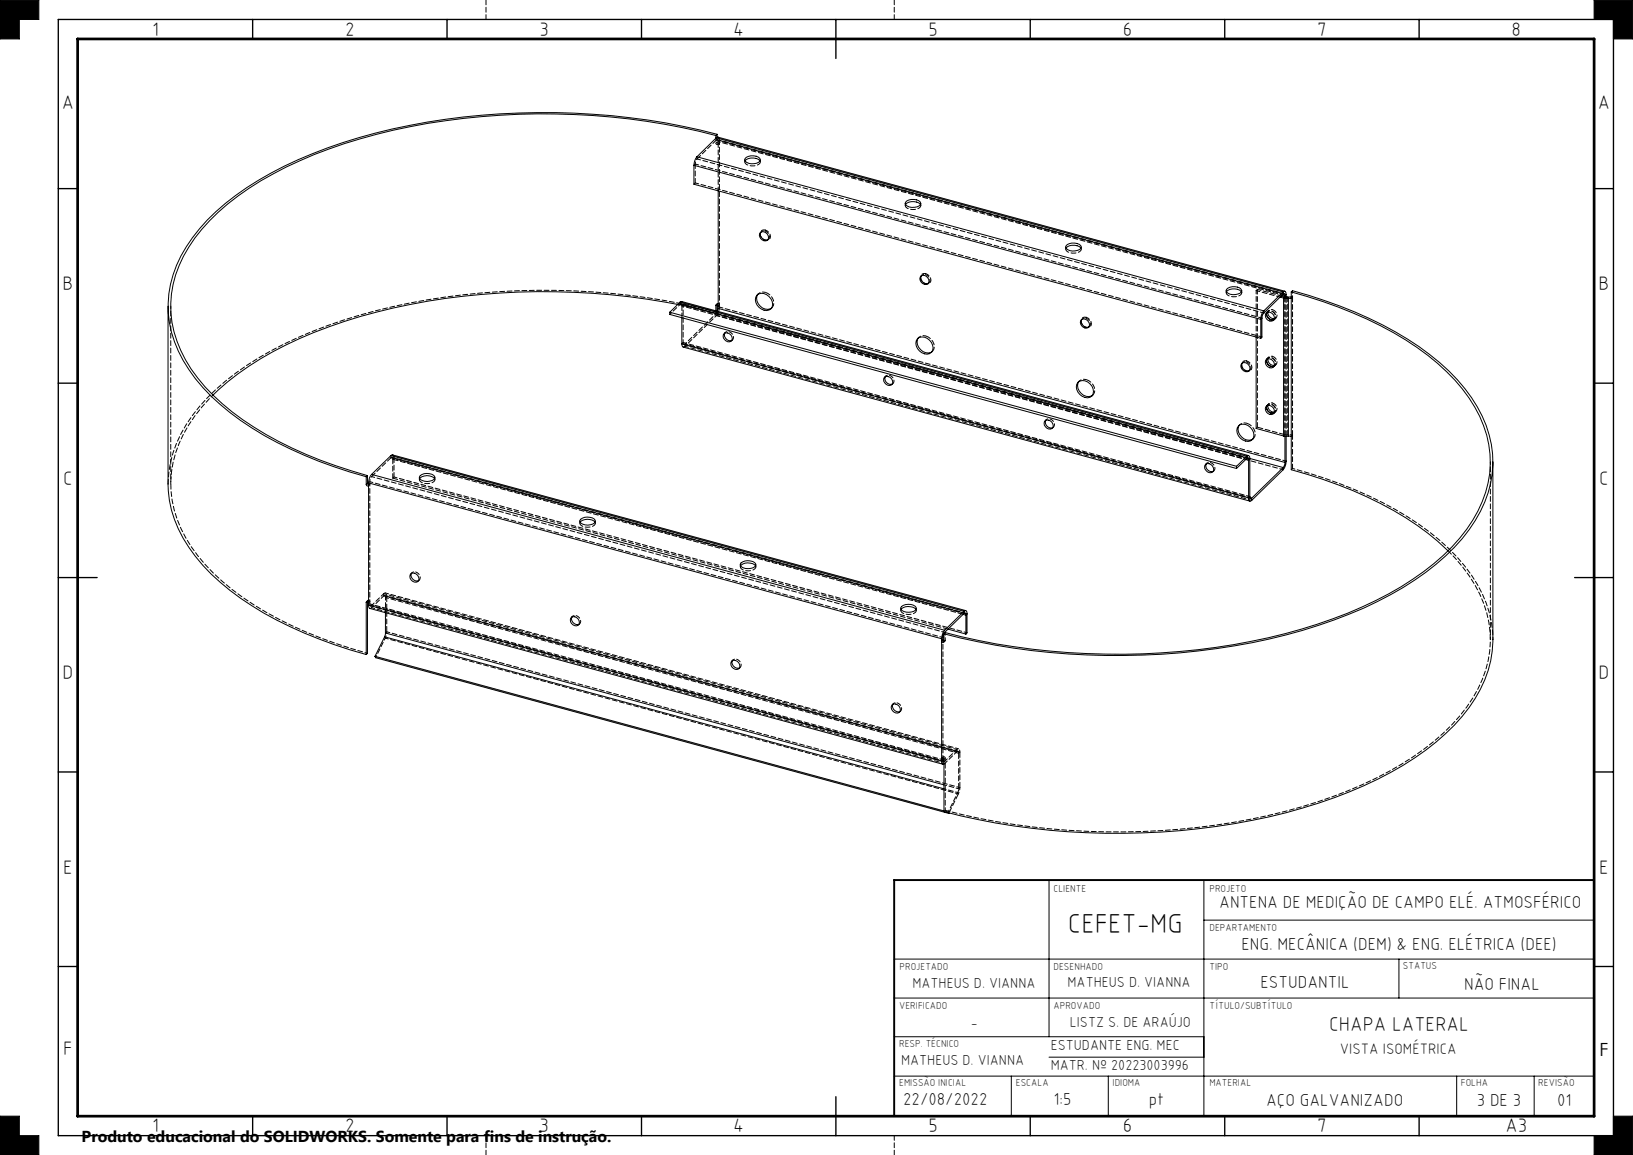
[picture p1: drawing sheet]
<svg xmlns="http://www.w3.org/2000/svg" width="420mm" height="297mm" viewBox="0 0 420 297" stroke-linecap="round" stroke-linejoin="round" font-family="sans-serif">
<g fill="none" stroke="#000" stroke-width=".26">
<path d="M0 0h10v5h-5v5h-5zM410 0h10v10h-5v-5h-5zM184.1 34.9a176.6 176.6 0 0 0-95.5 2 89.8 89.8 0 0 0-32.5 17.7 36.8 36.8 0 0 0-11.6 18.5 28.3 28.3 0 0 0 6.4 24.1 63 63 0 0 0 20.8 16.3 115.9 115.9 0 0 0 22.8 8.8M184.1 34.9v.7M184.2 35.5l.5-.2 145.7 39.6M184.2 35.5l-5 4.8M184.2 35.5l145.8 39.6M184.4 34.5a179.7 179.7 0 0 0-92 .9 96.9 96.9 0 0 0-34.4 16.9 40.7 40.7 0 0 0-13.5 18.4 27.2 27.2 0 0 0 4.1 24.3 57.8 57.8 0 0 0 19.3 17 113.5 113.5 0 0 0 26.3 10.6M184.4 34.5v.8M184.4 34.5l-.3 .4M178.5 42.5l145.8 39.6M178.5 42.5v4.9l145.8 39.6"/>
<path d="M179.2 40.3l-.5 1-.2 1.2M179.2 40.3l145.8 39.6M184.7 49v30.3M191.6 40.8a2.88 2.88 0 0 1 3.8-.1l.1 .4a2.37 2.37 0 0 1-3.4 .7l-.6-.7zM191.6 41.4a2.77 2.77 0 0 1 3.9 0M195.7 59.8a1.37 1.37 0 0 1 1.6 .3 1.37 1.37 0 0 1 0 1.7 1.38 1.38 0 0 1-1.6-.4 1.38 1.38 0 0 1 0-1.6zM195.7 59.7a1.44 1.44 0 0 0 .3 1.5 1.44 1.44 0 0 0 1.5 .4M232.9 52a2.88 2.88 0 0 1 3.8-.1l.1 .4a2.37 2.37 0 0 1-3.5 .7l-.5-.7zM232.9 52.6a2.77 2.77 0 0 1 3.8 0M43.2 78.7v45.8a30.1 30.1 0 0 0 7 18.5 65.5 65.5 0 0 0 24.5 18.2 122 122 0 0 0 19.5 7.1M174.3 78.3a177.4 177.4 0 0 0-85.7 4.4 88.4 88.4 0 0 0-32.5 17.6l-1.3 1.3M174.9 77.7l.4-.2 145.8 39.7"/>
<path d="M174.9 77.7l-2.6 2.6M174.9 77.7l145.8 39.6M184.1 78.6a.31 .31 0 0 1 .4-.3 .31 .31 0 0 1 .2 .4M184.1 78.6v1.3M184.3 78.3l-.2 .3M184.4 78.3v1.7M184.7 79.3l-.1 .7M184.7 79.3l145.8 39.6M194.7 75.9a2.61 2.61 0 0 1 3.1 .4 2.61 2.61 0 0 1 .5 3.1 2.56 2.56 0 0 1-3.9-1.7v-1.3zM194.9 75.7a2.7 2.7 0 0 0 .6 3 2.7 2.7 0 0 0 2.9 .6M236.9 71a1.36 1.36 0 0 1 1.6 .4 1.36 1.36 0 0 1 .1 1.6 1.37 1.37 0 0 1-1.6-.4 1.37 1.37 0 0 1-.1-1.6zM237 70.9a1.44 1.44 0 0 0 .3 1.6 1.44 1.44 0 0 0 1.5 .3"/>
<path d="M274.2 63.2a2.88 2.88 0 0 1 3.8-.1l.1 .4a2.45 2.45 0 0 1-3.5 .7l-.5-.6zM274.2 63.8a2.73 2.73 0 0 1 3.8 0M315.4 75a2.78 2.78 0 0 1 3.9 0M315.8 74.1a3.1 3.1 0 0 1 3.4 .3l.2 .3a2.45 2.45 0 0 1-3.5 .7l-.6-.6zM325 79.9a3.2 3.2 0 0 0-.7 2.2M325 79.9v.6M329.2 76.4l.9 .3M329.5 76.1l.9 .3M329.8 75.8l.7 .3M330 75.1l.6-.1 .2 .7M330 75.6h.3l.2 .5M330 75.1l-5 4.8"/>
<path d="M330 75.1v.5M330 75.6l-5 4.9M330.1 76.7h1.3M330.1 76.7v35.4M330.4 76.4h.8M330.4 76.4l-.3 .3M330.5 76.1v.3M330.8 75.7l-.3 .4M330.8 75.7v.7M331.2 76.4h.9M331.2 76.4l.2 .3M331.4 76.7l.7 .1"/>
<path d="M331.4 76.7v35.5M332.1 75.1l.3-.3a102.2 102.2 0 0 1 35.3 16.4 42.6 42.6 0 0 1 14.5 18.2 27.6 27.6 0 0 1-4.3 26.8 62.7 62.7 0 0 1-23.6 18.5 144.4 144.4 0 0 1-50.8 13.2 179.3 179.3 0 0 1-60.7-4.9M332.1 75.1a100.9 100.9 0 0 1 35.1 16.3 42.3 42.3 0 0 1 14.4 18.1 26.7 26.7 0 0 1-2.8 24.3 53.9 53.9 0 0 1-18.4 17.1 129 129 0 0 1-47.7 15.6 180.1 180.1 0 0 1-69.6-3.8l-.3 .3M332.1 75.1v45.7a100.9 100.9 0 0 1 35.1 16.3l5.2 4.5M172.3 80.3l145.7 39.6M172.3 80.3v.6l145.7 39.6M175.4 88.4l.3 .8 145.8 39.7M175.4 88.4l145.7 39.6M175.4 81.7v6.7M186.3 85.7a1.36 1.36 0 0 1 1.7 .4 1.36 1.36 0 0 1 0 1.7 1.37 1.37 0 0 1-1.6-.4 1.37 1.37 0 0 1-.1-1.7zM186.4 85.7a1.48 1.48 0 0 0 1.8 1.8M227.6 96.9a1.36 1.36 0 0 1 1.6 .4 1.36 1.36 0 0 1 .1 1.7 1.37 1.37 0 0 1-1.6-.4 1.37 1.37 0 0 1-.1-1.7z"/>
<path d="M227.7 96.9a1.44 1.44 0 0 0 .3 1.5 1.44 1.44 0 0 0 1.5 .3M236 87.1a2.61 2.61 0 0 1 3.1 .4 2.61 2.61 0 0 1 .5 3.1 2.56 2.56 0 0 1-3.9-1.7v-1.3zM236.2 86.9a2.69 2.69 0 0 0 .5 3 2.69 2.69 0 0 0 2.9 .6M277.2 98.3a2.61 2.61 0 0 1 3.2 .4 2.61 2.61 0 0 1 .4 3.1 2.56 2.56 0 0 1-3.9-1.6v-1.4zM277.5 98.1a2.69 2.69 0 0 0 .5 3 2.69 2.69 0 0 0 2.9 .6M278.2 82.2a1.38 1.38 0 0 1 1.6 .4 1.38 1.38 0 0 1 .1 1.6 1.38 1.38 0 0 1-1.7-.4 1.38 1.38 0 0 1 0-1.6zM278.2 82.2a1.44 1.44 0 0 0 .3 1.5 1.44 1.44 0 0 0 1.6 .3M319.5 93.4a1.38 1.38 0 0 1 1.6 .4 1.38 1.38 0 0 1 0 1.7 1.38 1.38 0 0 1-1.6-.5 1.38 1.38 0 0 1 0-1.6zM319.5 93.4a1.42 1.42 0 0 0 .3 1.5 1.42 1.42 0 0 0 1.5 .3M323.1 86.6v23.6l7 1.9M324.3 82.1v4.9M324.6 81.8l-.3 .3"/>
<path d="M324.6 81.8v4.9l-.3 .3M325 80.5l-.3 .6-.1 .7M325.8 80.4a1.38 1.38 0 0 1 1.6 .4 1.38 1.38 0 0 1 0 1.6 1.37 1.37 0 0 1-1.6-.3 1.37 1.37 0 0 1 0-1.7zM325.8 92.4a1.39 1.39 0 0 1 1.6 .4 1.39 1.39 0 0 1 0 1.7 1.39 1.39 0 0 1-1.6-.4 1.39 1.39 0 0 1 0-1.7zM325.9 80.3a1.49 1.49 0 0 0 1.8 1.9 1.44 1.44 0 0 1-1.5-.4 1.44 1.44 0 0 1-.3-1.5zM325.9 92.4a1.48 1.48 0 0 0 1.8 1.8 1.43 1.43 0 0 1-1.5-.4 1.43 1.43 0 0 1-.3-1.4zM326.1 80.3a1.55 1.55 0 0 0 1.7 1.6M326.1 92.2a1.52 1.52 0 0 0 1.7 1.7M100.5 117.2l.5-.2 147.4 40M100.5 117.2l-4.9 4.8M100.5 117.2l147.4 40M268.9 108.2a1.36 1.36 0 0 1 1.6 .3 1.36 1.36 0 0 1 0 1.7 1.37 1.37 0 0 1-1.6-.4 1.37 1.37 0 0 1 0-1.6z"/>
<path d="M269 108.1a1.44 1.44 0 0 0 .3 1.5 1.44 1.44 0 0 0 1.5 .4M310.2 119.4a1.36 1.36 0 0 1 1.6 .4 1.36 1.36 0 0 1 0 1.6 1.37 1.37 0 0 1-1.6-.4 1.37 1.37 0 0 1 0-1.6zM310.2 119.3a1.44 1.44 0 0 0 .3 1.5 1.44 1.44 0 0 0 1.5 .4M318 119.9v.6M318.5 109.5a2.59 2.59 0 0 1 3.1 .4 2.59 2.59 0 0 1 .5 3.1 2.53 2.53 0 0 1-3.9-1.6v-1.3zM318.7 109.4a2.69 2.69 0 0 0 .6 2.9 2.69 2.69 0 0 0 2.9 .6M320.5 118.1l.6 .2M320.7 117.3a.51 .51 0 0 1 .7 0 .51 .51 0 0 1 .1 .7M320.7 117.9l.3-.1 .1 .5M320.7 117.9l-2.7 2.6M320.7 117.3l-2.7 2.6M320.7 117.3v.6"/>
<path d="M321.1 118.3v9.7M321.5 118l-.4 .3M321.5 118v9.7M321.5 117.9l8.5 2.3M325.8 104.4a1.39 1.39 0 0 1 1.6 .4 1.39 1.39 0 0 1 0 1.7 1.39 1.39 0 0 1-1.6-.4 1.39 1.39 0 0 1 0-1.7zM325.9 104.3a1.49 1.49 0 0 0 1.8 1.9M325.9 104.3a1.46 1.46 0 0 0 1.8 1.9M326.1 104.2a1.52 1.52 0 0 0 1.7 1.7M330.1 112.1l1.3 .1M330.5 118.9l-.5 1.3M330.5 112.2v6.7M330.8 118.6l-.2 1.2-.6 1"/>
<path d="M330.8 112.2v6.4M330.8 118.6l-.3 .3M331.4 112.2h.7M384 118.8v45.7a29.9 29.9 0 0 1-7.9 19.7 66.6 66.6 0 0 1-21.8 16.2 144.4 144.4 0 0 1-50.8 13.2 179.3 179.3 0 0 1-60.7-4.9v-13.5a.31 .31 0 0 0-.3-.3 .31 .31 0 0 0-.3 .2l.2-.2M94.2 124.6a.32 .32 0 0 0 .2 .3 .32 .32 0 0 0 .4-.1M94.2 122.6v2M94.5 124.3l.3 .4M94.5 122.3l-.3 .3M94.5 122.3v2M94.5 124.3l-.3 .3M94.8 124.2l147.4 40M94.8 124.2v31.4"/>
<path d="M95.6 122a3.2 3.2 0 0 0-.8 2.2M95.6 122l147.4 40.1M107.9 123a2.86 2.86 0 0 1 3.9 0M108.1 122.3a2.86 2.86 0 0 1 3.7 .3v.3a2.69 2.69 0 0 1-3.9 .1zM149.2 134.3a2.86 2.86 0 0 1 3.8 0M149.4 133.5a2.86 2.86 0 0 1 3.7 .3v.3a2.69 2.69 0 0 1-3.9 .1l-.1-.4zM321.1 128l.3 .8 .5-.1M321.5 127.7l.1 .5 .3-.1M321.5 127.7l-.4 .3M321.5 128l.4 .1M321.9 128.1v.6M330 120.2v.6"/>
<path d="M330 120.2l-8.1 7.9M330 120.8l-8.1 7.9M94.2 154.9a.31 .31 0 0 1 .4-.2 .31 .31 0 0 1 .2 .3M94.2 154.9v13.4M94.4 154.7l-.2 .2M94.5 154.7v13.3l-.3 .3M94.8 155.6l.3 .9 147.4 40M94.8 155.6l147.4 40.1M99.1 157.5v5.3M105.7 147.5a1.39 1.39 0 0 1 1.7 .4 1.39 1.39 0 0 1 0 1.7 1.39 1.39 0 0 1-1.6-.4 1.39 1.39 0 0 1-.1-1.7zM105.8 147.5a1.46 1.46 0 0 0 1.8 1.8M147 158.7a1.39 1.39 0 0 1 1.6 .4 1.39 1.39 0 0 1 .1 1.7 1.39 1.39 0 0 1-1.6-.4 1.39 1.39 0 0 1-.1-1.7z"/>
<path d="M147.1 158.7a1.46 1.46 0 0 0 1.8 1.8M190.5 145.5a2.86 2.86 0 0 1 3.8 0M190.6 144.7a2.91 2.91 0 0 1 3.7 .3l.1 .3a2.73 2.73 0 0 1-4 .1zM231.7 156.7a2.86 2.86 0 0 1 3.9 0M231.9 156a2.91 2.91 0 0 1 3.7 .2l.1 .4a2.73 2.73 0 0 1-4 0zM247.7 158l.7 .2M247.9 157.8l-4.9 4.8-.4 .8-.1 1.1M247.9 157.2a.51 .51 0 0 1 .7 0 .51 .51 0 0 1 .1 .7M247.9 157.8a.33 .33 0 0 1 .5-.1 .33 .33 0 0 1 0 .5M247.9 157.2v.6M247.9 157.2l-4.9 4.9M248.4 158.2v4.9"/>
<path d="M248.7 157.9l-.3 .3M248.7 157.9v4.8l-.3 .4M96.4 168.8l146.4 39.7M96.4 168.8l.2 .3 147.4 40.1M98.9 163.8l-2.5 5M98.9 163.8l143.9 39M99.1 162.8l-.2 1M99.1 162.8l143.7 39M188.3 169.9a1.39 1.39 0 0 1 1.6 .4 1.39 1.39 0 0 1 .1 1.7 1.39 1.39 0 0 1-1.7-.4 1.39 1.39 0 0 1 0-1.7zM188.4 169.9a1.46 1.46 0 0 0 1.8 1.9M242.2 164.2v31.5M242.5 164.5l.3 .4"/>
<path d="M242.8 163v2a.31 .31 0 0 1-.4 .2 .31 .31 0 0 1-.2-.4l.3-.3M243 162.1l-.6 .9-.2 1.2M243.8 161.8l4.6 1.3M229.6 181.1a1.39 1.39 0 0 1 1.6 .4 1.39 1.39 0 0 1 0 1.7 1.39 1.39 0 0 1-1.6-.4 1.39 1.39 0 0 1 0-1.7zM229.7 181.1a1.46 1.46 0 0 0 1.8 1.9M242.2 195.7l.1 .7 .5 .1M242.5 194.9v.8l.3 .2M242.5 195.6l.3 .1M243.9 209l.1 .2M244.1 209.1l-.1 .1M269.8 226.3v40.3M309.6 226.3v60.7"/>
<path d="M309.6 236.6h100.4M230 246.6h180M230 256.6h180M359.8 246.6v10M230 276.7h180M230 266.6h79.6M260.1 276.7v10.3M269.8 271.8h39.8M285 276.7v10.3M374.7 276.7v10.3M394.6 276.7v10.3M0 287h5v5h5v5h-10z"/>
<path d="M415 287h5v10h-10v-5h5z"/>
</g>
<g fill="none" stroke="#000" stroke-width=".26" stroke-dasharray="1.3 .6">
<path d="M125 5v-5M230 5v-5M184.1 36.8l.3-.3M184.3 36l-5 4.9M184.7 37.1l.3-.3M184.7 37v-.6M184.7 37l.3-.3M185 36.1v.6M178.5 47.3l.3-.3M178.8 42.2l-.3 .3M179.3 40.9v-.6M191.6 41.1v.5"/>
<path d="M195.6 41.6v-.5M195.8 59.6l-.2 .2M232.8 52.3v.6M236.8 52.9v-.6M174.9 78.3v-.6M175.4 78.7l.3-.3M184.4 78.3v-.1M184.5 78.1l-.3 .3M184.7 78.7l.3-.3M185 79v-.6M195.1 75.5l-.3 .3M197.4 61.7l.3-.2"/>
<path d="M198.3 79.4l.3-.3M237.1 70.8l-.2 .2M238.7 72.9l.2-.2M274.1 63.5v.6M278.1 64.1v-.6M315.4 74.7v.6M319.4 75.3v-.6M323.1 74.7l.3-.3M326.3 79.8l-.3 .3M327.3 79.6a1.35 1.35 0 0 1 .8 2.2l-.3 .1M332.1 76.8l.3-.3M332.4 76.5l-.3-.1"/>
<path d="M175.7 88.1l-.3 .3M176.2 89l-.5 .2M176.2 88.5v.5M184.1 80.5l.3-.3M184.3 80.6l137.2 37.3M184.4 80.2v-.2M186.6 85.5l-.4 .3M188.1 87.7l.3-.3M227.8 96.7l-.3 .3M229.4 98.9l.3-.3M236.3 86.7l-.3 .3M239.5 90.6l.3-.3"/>
<path d="M277.6 98l-.3 .3M278.4 82l-.3 .2M280 84.1l.2-.2M319.6 93.2l-.2 .3M321.3 95.4l.2-.3M326 80.1l-.3 .3M326 92.1l-.3 .3M326.3 91.8l-.3 .3M327.3 91.6a1.35 1.35 0 0 1 .8 2.2l-.3 .1M327.5 82.4l.4-.3M327.5 94.4l.4-.3M327.9 82l.3-.3"/>
<path d="M327.9 94l.3-.3M100.6 117.7l-5 4.9M100.6 117.7v-.6M101 118.1l.3-.3M269.1 107.9l-.3 .3M270.7 110.1l.3-.3M280.8 101.8l.3-.3M310.4 119.1l-.3 .3M318.9 109.2l-.3 .3M322.1 113.1l.3-.3M323.1 110.2l.3-.3M326 104.1l-.3 .3"/>
<path d="M326.3 103.8l-.3 .3M327.3 103.6a1.35 1.35 0 0 1 .8 2.2l-.3 .1M327.5 106.4l.4-.3M327.9 106l.3-.3M330.2 112.1l.3-.3M331.4 112.1l-.2-.3M332.1 112.2l.3-.3M94.7 124.9l.4-.3M94.8 124.6l.3-.2M95.1 124.4v-.5M95.1 124.4l-.3 .3M101.3 122.7l-.3 .3"/>
<path d="M107.9 122.8v.5M111.9 123.3v-.5M149.1 134v.5M153.1 134.5v-.5M311.9 121.3l.3-.3M332.1 120.8l.3-.3M94.5 154.7v-.1M94.5 154.6l-.1 .1M94.6 154.4l-.3 .3M95.1 154.7l-.3 .3M95.1 155.3v-.6M95.6 156.3l-.5 .1"/>
<path d="M98.7 153.2v-.5M99.2 153.6l.3-.3M106 147.3l-.3 .3M107.5 149.5l.3-.3M147.2 158.5l-.3 .3M190.4 145.2v.6M194.4 145.8v-.6M231.7 156.4v.6M235.7 157v-.6M98.9 163.7l.2 .4M99.2 162.8l.3-.3M148.8 160.7l.3-.3"/>
<path d="M188.5 169.7l-.3 .3M190.1 171.9l.3-.3M242.7 165.1l.3-.3M242.8 164.9l.3-.2M243.1 164.7l-.3 .3M243.8 161.8l-142.8-38.8M229.8 180.9l-.3 .3M231.3 183.1l.4-.3M242.5 194.9v-.1M242.5 194.8l-.1 .1M242.6 194.6l-.3 .3M242.8 196.5l.2-.2"/>
<path d="M242.8 195.9l.2-.1M243 195.8l-.2-.1M243.1 194.9l-.3 .3M246.1 193.3v-.6M246.6 193.7l.3-.3M243.1 208.4l-.3 .3M243.9 209v-.2M246.3 203.8l.2 .3M246.6 202.8l.3-.3M125 292v5M230 292v5"/>
</g>
<g fill="none" stroke="#000" stroke-width=".35">
<path d="M15 5h400v287h-400zM65 5v5M115 5v5M165 5v5M215 5v10M265 5v5M315 5v5M365 5v5M15 48.5h5M410 48.5h5M15 98.5h5M410 98.5h5"/>
<path d="M15 148.5h10M405 148.5h10M15 198.5h5M410 198.5h5M15 248.5h5M410 248.5h5M65 287v5M115 287v5M165 287v5M215 282v10M265 287v5M315 287v5"/>
<path d="M365 287v5"/>
</g>
<path d="M410 226.3h-180v60.7" fill="none" stroke="#000" stroke-width=".5"/>
<path d="M20 10h390v277h-390z" fill="none" stroke="#000" stroke-width=".7"/>
<path d="M0 287v10h10v-5h-5v-5zM415 287h5v10h-10v-5h5zM410 0h10v10h-5v-5h-5zM0 0v10h5v-5h5v-5z" fill-rule="evenodd" fill="#000"/>
<path d="M332.4 76.5v-1.8" fill="none" stroke="#000" stroke-width=".26" stroke-dasharray="1.3 .6" stroke-dashoffset=".9"/>
<g fill="none" stroke="#000" stroke-width=".26" stroke-dasharray="1.3 .6" stroke-dashoffset=".1">
<path d="M178.8 42.2v4.8M175.4 78.7v3M184.4 80.2a178.3 178.3 0 0 0-96.2 2.1 89.2 89.2 0 0 0-32.6 17.8 35.6 35.6 0 0 0-12.2 21.2l-.1 3.1M187.5 85.3a1.32 1.32 0 0 1 .7 2.2M228.8 96.5a1.32 1.32 0 0 1 .7 2.2M270 107.7a1.32 1.32 0 0 1 .8 2.2M311.3 118.9a1.32 1.32 0 0 1 .8 2.3M323.4 109.9v-35.5M330.5 111.8v-35.5M331.2 111.8v-35.4M332.4 111.9v-35.4M101 123v-4.9"/>
<path d="M101.3 122.7v-4.9M106.9 147.1a1.32 1.32 0 0 1 .8 2.2M148.2 158.3a1.32 1.32 0 0 1 .7 2.2M189.5 169.5a1.32 1.32 0 0 1 .7 2.2M230.7 180.7a1.32 1.32 0 0 1 .8 2.3M243.1 208.4a177 177 0 0 0 95.7-2.2 88.1 88.1 0 0 0 32.4-17.7 35.2 35.2 0 0 0 12-21.1 28.8 28.8 0 0 0-7-21.6l-3.8-4.2"/>
</g>
<path d="M196.7 59.4a1.34 1.34 0 0 1 .8 2.2M238 70.6a1.34 1.34 0 0 1 .8 2.2M279.3 81.8a1.34 1.34 0 0 1 .8 2.2M320.6 93a1.34 1.34 0 0 1 .8 2.2M332.4 120.5v-8.6" fill="none" stroke="#000" stroke-width=".26" stroke-dasharray="1.3 .6" stroke-dashoffset=".2"/>
<g fill="none" stroke="#000" stroke-width=".26" stroke-dasharray="1.3 .6" stroke-dashoffset=".6">
<path d="M184.1 35.6v1.2M184.4 35.3v1.2M195.7 59.7l.6-.3h.4M43.9 78.7v45.7M194.9 75.7a1.69 1.69 0 0 1 1.9-.5M237 70.9l.6-.3h.4M186.4 85.6l.6-.4 .5 .1M227.7 96.9l.6-.4h.5M236.2 86.9a1.69 1.69 0 0 1 1.9-.5M277.5 98.1a1.69 1.69 0 0 1 1.9-.5M278.3 82.1l.5-.3h.5M319.5 93.4l.6-.4h.5"/>
<path d="M54.8 101.6a33 33 0 0 0-10.9 22.1 30.5 30.5 0 0 0 8.9 21.5 76.7 76.7 0 0 0 29.7 18.8l7.9 2.8 4.1 1.2M269 108.1l.6-.4h.4M310.2 119.3l.7-.4h.4M318.8 109.3a1.69 1.69 0 0 1 1.8-.5M332.4 111.9l-1.2-.1M321.5 128l-145.3-39.5M99.2 157.5v-3.9M105.8 147.4l.7-.4 .4 .1M147.1 158.7l.6-.4h.5M188.4 169.9l.6-.4h.5M243.1 162.7v2M383.3 164.5v-45.7"/>
<path d="M384 164.5a30.2 30.2 0 0 0-7.2-18.9 66.5 66.5 0 0 0-24.7-18.1 122.3 122.3 0 0 0-19.7-7M229.7 181.1l.6-.4h.4M243.1 194.9v13.5M243.9 208.8l-1.1-.3M246.6 202.8l-3.8-1"/>
</g>
<g fill="none" stroke="#000" stroke-width=".26" stroke-dasharray="1.3 .6" stroke-dashoffset=".7">
<path d="M184.7 36.4l145.1 39.4M178.8 42.2l.5-1.3M174.9 78.3l-2.6 2.5M175.4 78.7l145.1 39.4M185 78.4v-41.7M176.2 88.5l8.1-7.9M176.2 89l8.1-7.8M326.1 80.2a.86 .86 0 0 1 1.2-.6M326.1 92.2a.86 .86 0 0 1 1.2-.6M326.1 104.2a.86 .86 0 0 1 1.2-.6M95.1 123.9l.5-1.3M95.1 154.7v-30.3"/>
<path d="M98.7 152.7a.51 .51 0 0 1 .7-.1 .51 .51 0 0 1 .1 .7M96.6 169.1l2.5-5M242.5 194.8v-30.3M242.6 195.6l-147-39.9M246.9 193.4a.51 .51 0 0 0-.1-.7 .51 .51 0 0 0-.7 0M242.8 202.8l3.5 1M246.3 203.8l-2.4 5"/>
</g>
<g fill="none" stroke="#000" stroke-width=".26" stroke-dasharray="1.3 .6" stroke-dashoffset=".5">
<path d="M184.1 36.8a.31 .31 0 0 0 .2 .4 .31 .31 0 0 0 .4-.2M184.4 36.5a.31 .31 0 0 0 .3 .4 .31 .31 0 0 0 .3-.2M184.7 35.3l.3 .8M175.4 77.5l.3 .9M175.7 78.4v9.7M184.4 78.2a.31 .31 0 0 1 .4-.2 .31 .31 0 0 1 .2 .4M327.7 82.2a1.3 1.3 0 0 0 0-1.8 1.3 1.3 0 0 0-1.8-.1M327.7 94.2a1.3 1.3 0 0 0 0-1.8 1.3 1.3 0 0 0-1.8-.1M101 116.9l.3 .9M327.7 106.2a1.3 1.3 0 0 0 0-1.8 1.3 1.3 0 0 0-1.8-.1M95.6 122.6l147.4 40M94.5 154.6a.31 .31 0 0 1 .4-.2 .31 .31 0 0 1 .2 .3"/>
<path d="M95.1 155.3l147.4 40.1M95.3 155.8l147.4 40.1M95.6 156.3l147.4 40M99.2 153.6l147.4 40.1M99.5 153.3l147.4 40.1M248 157.8l-147.4-40.1M248.2 157.6l-147.4-40M248.7 157.9l-147.4-40.1M242.5 163.9l-147.4-40M248.7 162.7l-147.4-40M242.5 194.8a.31 .31 0 0 1 .4-.2 .31 .31 0 0 1 .2 .3M246.1 192.7l-147.4-40"/>
<path d="M246.1 193.3l-147.4-40.1M246.4 193.2l-147.4-40.1M246.5 192.5l-147.4-40M246.3 203.8l.3-1M246.5 204.1l-147.4-40M246.9 202.5l-147.4-40"/>
</g>
<path d="M195.5 41.4l.1 .2a2.38 2.38 0 0 1-3.5 .7l-.4-.3-.1-.6M236.8 52.6v.2a2.38 2.38 0 0 1-3.5 .8l-.3-.4-.1-.6M278 63.8l.1 .2a2.38 2.38 0 0 1-3.5 .8l-.4-.3v-.7M319.3 75l.1 .3a2.38 2.38 0 0 1-3.5 .7l-.4-.3v-.7M330.5 111.8l-7.1-1.9M111.8 123v.1a1.09 1.09 0 0 1-1.2 1.2 2.75 2.75 0 0 1-2.7-.8v-.5M153.1 134.3a1.09 1.09 0 0 1-1.2 1.2 2.75 2.75 0 0 1-2.7-.7v-.5M194.3 145.5h.1a1.09 1.09 0 0 1-1.2 1.2 2.75 2.75 0 0 1-2.7-.7v-.5M235.6 156.7v.1a1.09 1.09 0 0 1-1.2 1.1 2.75 2.75 0 0 1-2.7-.7l.1-.5M246.5 204.1l-2.4 4.9" fill="none" stroke="#000" stroke-width=".26" stroke-dasharray="1.3 .6" stroke-dashoffset="-.2"/>
<g fill="none" stroke="#000" stroke-width=".26" stroke-dasharray="1.3 .6" stroke-dashoffset=".4">
<path d="M184.3 36a.31 .31 0 0 1 .4 0 .31 .31 0 0 1 0 .4M174.9 78.3a.31 .31 0 0 1 .4-.1 .31 .31 0 0 1 .1 .5M185 79a3.5 3.5 0 0 1-.7 2.2M176.2 88.5a.31 .31 0 0 1-.5 0 .31 .31 0 0 1 0-.4M184.1 80.5l-9.8-2.2M323.1 86.6v-11.9M100.6 117.7a.31 .31 0 0 1 .4 0 .31 .31 0 0 1 0 .4M330.5 111.8h.7M95.6 155.7a.31 .31 0 0 1-.4 0 .31 .31 0 0 1-.1-.4M95.6 155.7l3.1-3M95.6 156.3l3.1-3.1M98.7 153.2a.31 .31 0 0 1 .4 0 .31 .31 0 0 1 .1 .4"/>
<path d="M246.1 192.7l-3.1 3.1M246.1 193.3l-3.1 3M246.6 193.7a.31 .31 0 0 0-.1-.4 .31 .31 0 0 0-.4 0"/>
</g>
<path d="M196.8 75.2a2.52 2.52 0 0 1 1.6 4M238.1 86.4a2.52 2.52 0 0 1 1.6 4.1M279.4 97.6a2.52 2.52 0 0 1 1.5 4.1M101 118.1l146.7 39.9M320.6 108.8a2.52 2.52 0 0 1 1.6 4.1M330.5 112.1v-35.7M330.8 112.2v-35.8M99.5 162.5v-9.2M246.6 193.7v9.1M246.9 193.4v9.1" fill="none" stroke="#000" stroke-width=".26" stroke-dasharray="1.3 .6" stroke-dashoffset="-.1"/>
<path d="M99.5 162.5l-.4 1.6M246.5 204.1l.4-1.6" fill="none" stroke="#000" stroke-width=".26" stroke-dasharray="1.3 .6" stroke-dashoffset=".8"/>
<g fill="none" stroke="#000" stroke-width=".26" stroke-dasharray="1.3 .6" stroke-dashoffset=".3">
<path d="M185 36.1l145.8 39.6M178.8 47l145.8 39.7M179.3 40.9l145.8 39.6M184.7 49v-12M196.8 59.2a1.54 1.54 0 0 1 1 2.4 1.57 1.57 0 0 1-1.9-.4 1.57 1.57 0 0 1 0-1.9l.9-.1M175.7 78.4l145.8 39.6M238.1 70.4a1.54 1.54 0 0 1 .9 2.4 1.57 1.57 0 0 1-1.8-.4 1.57 1.57 0 0 1-.1-1.9l1-.1M329.2 76.4l-6.1-1.7M329.6 76.1l-6.2-1.7M330 75.6l-145.7-39.6M330.3 75.5l-145.8-39.6M175.7 88.1l145.8 39.6"/>
<path d="M175.9 88.6l145.8 39.6M184.1 80.5v-.6M184.6 80l-.3 .6M279.4 81.6a1.54 1.54 0 0 1 .9 2.5 1.57 1.57 0 0 1-1.8-.5 1.57 1.57 0 0 1-.1-1.9l1-.1M320.6 92.8a1.54 1.54 0 0 1 1 2.5 1.57 1.57 0 0 1-1.9-.5 1.57 1.57 0 0 1 0-1.9l.9-.1M324.6 81.8l-145.8-39.6M320.7 117.9l-145.8-39.6M321 117.8l-145.8-39.6M330.8 118.6l-145.8-39.6M321.9 128.7l-145.7-39.7M330 120.8l-145.7-39.6"/>
</g>
<text font-size="7.1" x="274.7" y="239.8">CEFET-MG</text>
<text font-size="5.1" x="341.9" y="265">CHAPA LATERAL</text>
<g font-size="5">
<text x="39.1" y="9.2">1</text>
<text x="88.8" y="9.2">2</text>
<text x="138.8" y="9.2">3</text>
<text x="188.6" y="9.2">4</text>
<text x="238.8" y="9.2">5</text>
<text x="288.8" y="9.2">6</text>
<text x="338.8" y="9.2">7</text>
<text x="388.8" y="9.2">8</text>
<text x="15.9" y="27.9">A</text>
<text x="410.9" y="27.9">A</text>
<text x="16.1" y="74.7">B</text>
<text x="411.1" y="74.7">B</text>
<text x="16.3" y="124.7">C</text>
<text x="411.3" y="124.7">C</text>
<text x="16.1" y="174.7">D</text>
<text x="411.1" y="174.7">D</text>
<text x="16.3" y="224.7">E</text>
<text x="411.3" y="224.7">E</text>
<text x="16.3" y="271.4">F</text>
<text x="39.1" y="291.2">1</text>
<text x="88.8" y="291.2">2</text>
<text x="138.8" y="291.2">3</text>
<text x="188.6" y="291.2">4</text>
<text x="238.8" y="291.2">5</text>
<text x="288.8" y="291.2">6</text>
<text x="338.8" y="291.2">7</text>
<text x="387.2" y="291.2">A3</text>
</g>
<text font-size="4.7" x="411.4" y="271.5">F</text>
<g font-size="4.4">
<text x="313.6" y="233.6">ANTENA DE MEDIÇÃO DE CAMPO ELÉ. ATMOSFÉRICO</text>
<text x="319.3" y="244.2">ENG. MECÂNICA (DEM) &amp; ENG. ELÉTRICA (DEE)</text>
<text x="324.2" y="254">ESTUDANTIL</text>
<text x="376.5" y="254.5">NÃO FINAL</text>
<text x="232.3" y="284.1">22/08/2022</text>
<text x="271" y="284.3">1:5</text>
<text x="295.5" y="284.1">pt</text>
<text x="325.6" y="284.3">AÇO GALVANIZADO</text>
<text x="379.8" y="284.5">3 DE 3</text>
<text x="400.5" y="284.3">01</text>
</g>
<text font-size="4.1" x="21" y="293.7">Produto educacional do SOLIDWORKS. Somente para fins de instrução.</text>
<text font-size="3.9" x="344.6" y="271.1">VISTA ISOMÉTRICA</text>
<g font-size="3.7">
<text x="234.7" y="254.1">MATHEUS D. VIANNA</text>
<text x="274.6" y="253.8">MATHEUS D. VIANNA</text>
<text x="249.7" y="264.3">-</text>
<text x="270.2" y="269.9">ESTUDANTE ENG. MEC</text>
<text x="275.2" y="264.1">LISTZ S. DE ARAÚJO</text>
<text x="231.7" y="273.9">MATHEUS D. VIANNA</text>
<text x="270.2" y="275.2">MATR. Nº 20223003996</text>
</g>
<g font-size="2.6">
<text x="271" y="229.3">CLIENTE</text>
<text x="311.1" y="229.3">PROJETO</text>
<text x="311.1" y="239.3">DEPARTAMENTO</text>
<text x="231.4" y="249.4">PROJETADO</text>
<text x="271" y="249.5">DESENHADO</text>
<text x="311.1" y="249.5">TIPO</text>
<text x="360.8" y="249.2">STATUS</text>
<text x="231.3" y="259.5">VERIFICADO</text>
<text x="271" y="259.5">APROVADO</text>
<text x="311.1" y="259.4">TÍTULO/SUBTÍTULO</text>
<text x="231.3" y="269.2">RESP. TÉCNICO</text>
<text x="231.3" y="279.3">EMISSÃO INICIAL</text>
<text x="261.3" y="279.3">ESCALA</text>
<text x="286.2" y="279.3">IDIOMA</text>
<text x="311" y="279.3">MATERIAL</text>
<text x="375.7" y="279.3">FOLHA</text>
<text x="395.6" y="279.3">REVISÃO</text>
</g>
</svg>
